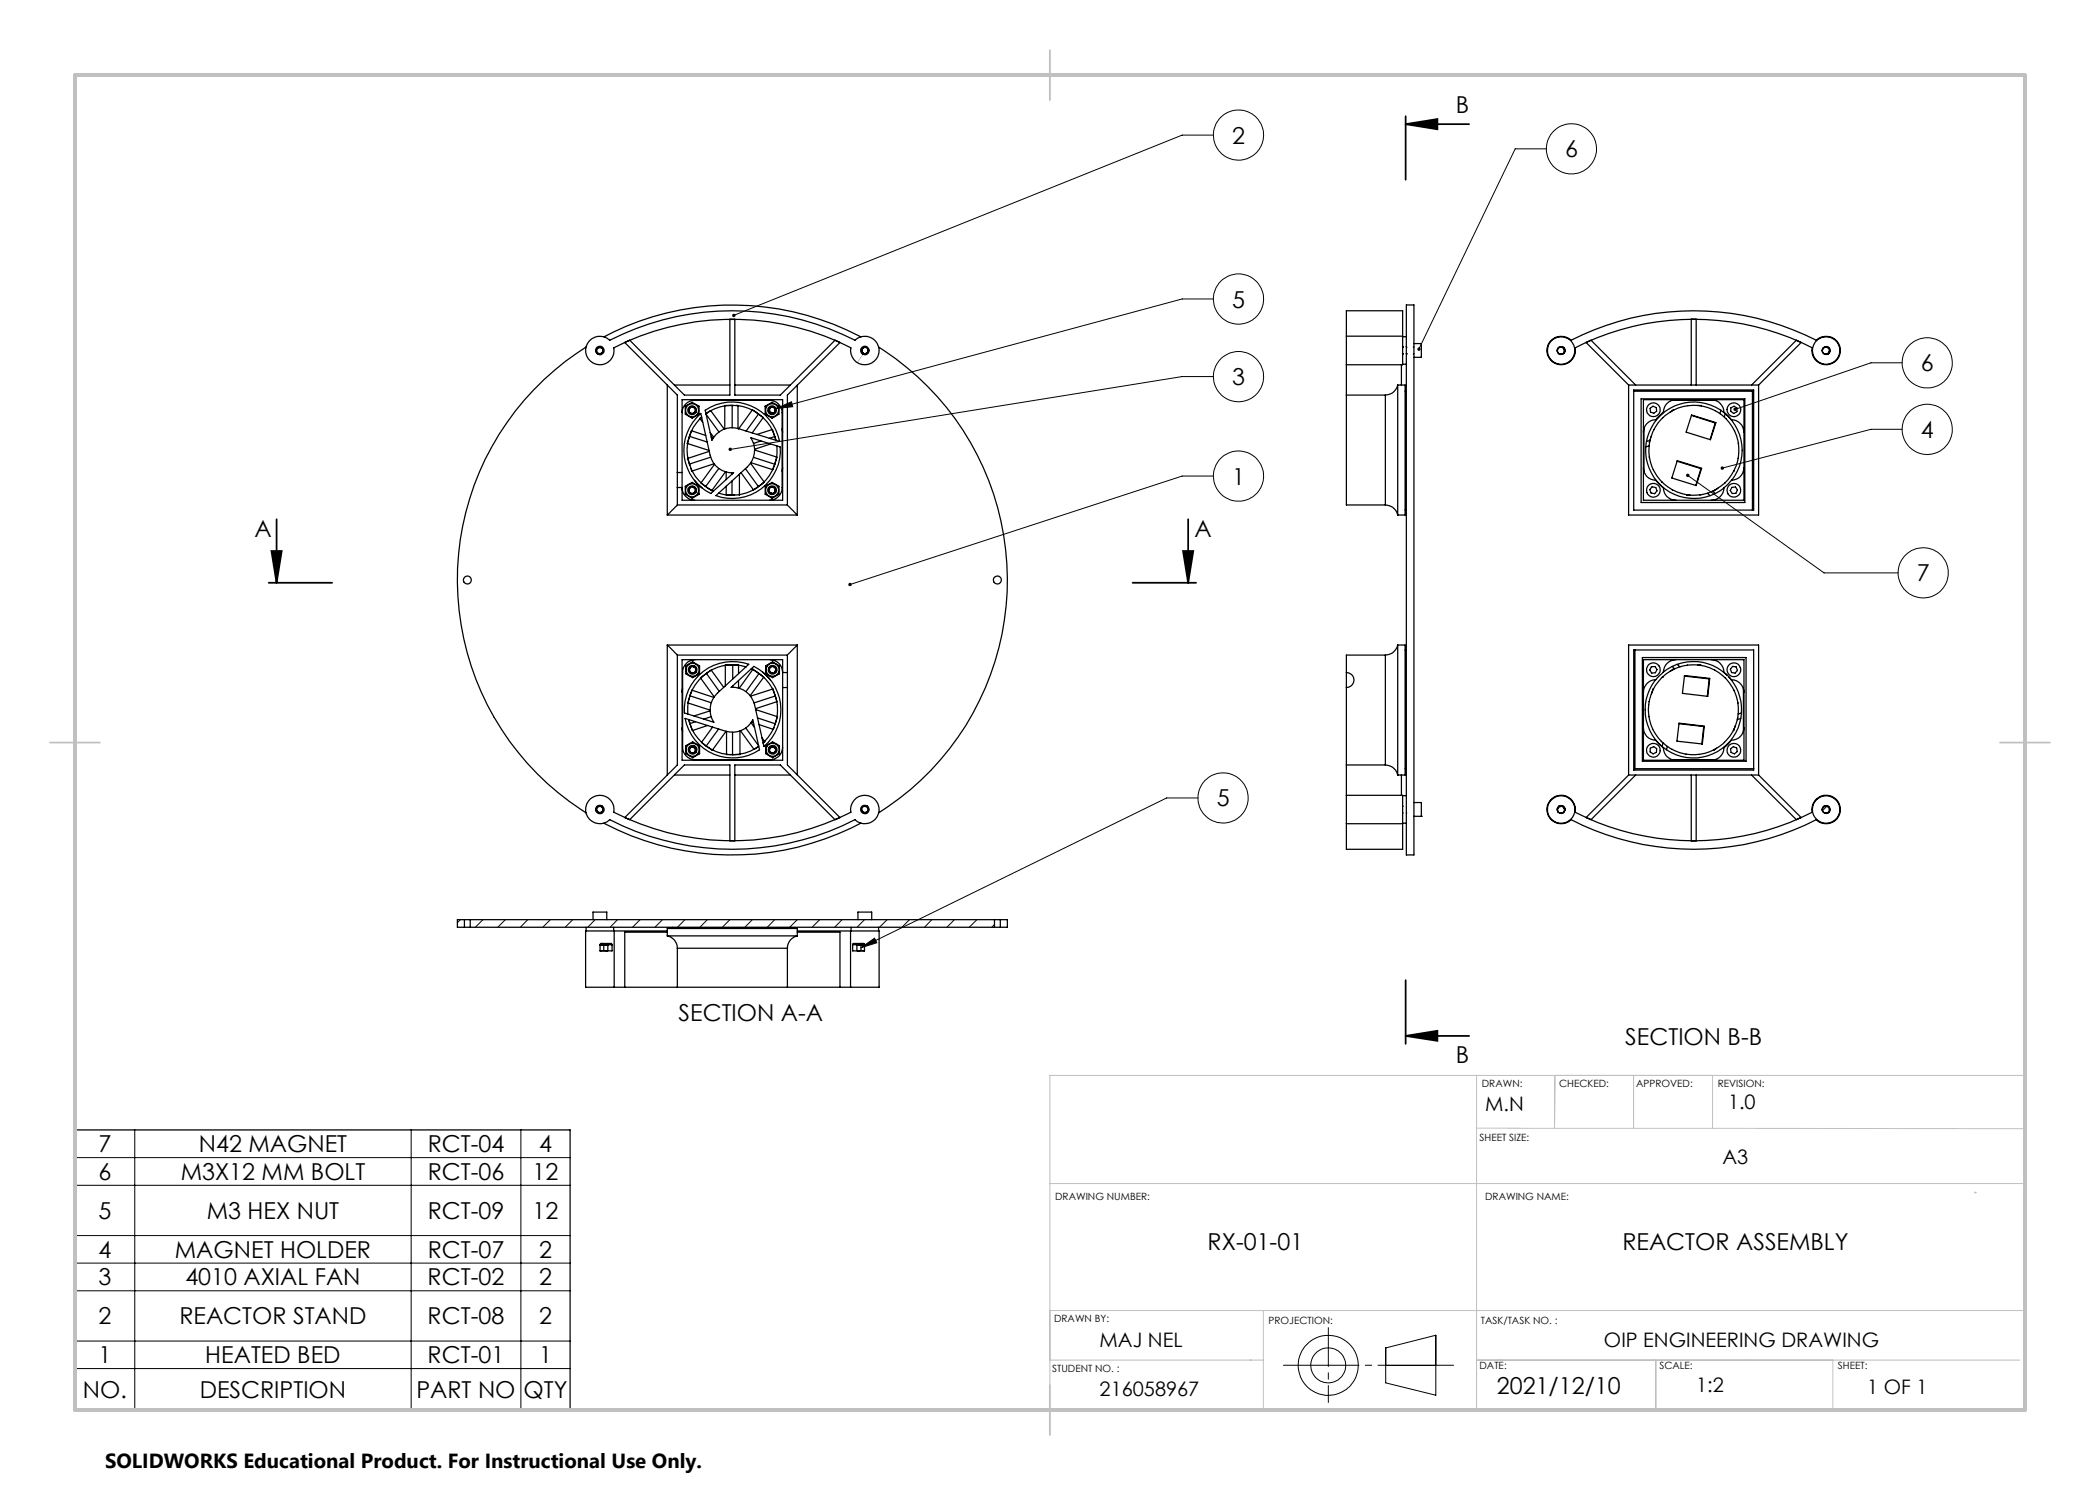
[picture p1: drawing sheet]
<svg xmlns="http://www.w3.org/2000/svg" width="420mm" height="297mm" viewBox="0 0 420 297" stroke-linecap="round" stroke-linejoin="round" font-family="sans-serif">
<g fill="none" stroke="#000" stroke-width=".2">
<path d="M242.7 27h-6.3l-89.6 36.1M309.3 29.8h-6.3l-19.2 40M242.7 59.8h-6.3l-81.2 21.9M242.7 75.3h-6.3l-90.3 14.6M380.4 72.6h-6.2l-27.2 9.3M155.2 81.7l3.1-1.3 .2 .9zM242.7 95.2h-6.3l-66.4 21.7M337.5 95.1l27.3 19.5h14.8M380.4 85.9h-6.2l-29.7 7.7M239.6 159.6h-6.3l-61.1 29.9M172.2 189.5l2.7-1.9 .5 1zM15 231.5h99"/>
<path d="M15 237.1h99M27 226v56M82.2 226v56M104.2 226v56M15 247.1h99M15 252.6h99M15 258.2h99M15 268.2h99M15 273.7h99M277.1 269.6l10.1-2.6v12l-10.1-2.4zM277.1 273.1h10.1"/>
<circle cx="247.7" cy="27" r="5"/>
<circle cx="314.3" cy="29.8" r="5"/>
<circle cx="247.7" cy="59.8" r="5"/>
<circle cx="247.7" cy="75.3" r="5"/>
<circle cx="385.4" cy="72.6" r="5"/>
<circle cx="247.7" cy="95.2" r="5"/>
<circle cx="385.4" cy="85.9" r="5"/>
<circle cx="384.6" cy="114.6" r="5"/>
<circle cx="244.6" cy="159.6" r="5"/>
<circle cx="265.6" cy="273.1" r="3.5"/>
<circle cx="265.7" cy="273.1" r="6"/>
</g>
<path d="M281.1 24.8l6.4-1v2.1zM281.1 24.8h12.7M281.1 23.2v12.7M53.7 116.6h12.7M54.3 110.2h2l-1 6.4zM55.3 103.9v12.7M226.5 116.6h12.7M236.6 110.2h2.1l-1.1 6.4zM237.6 103.9v12.7M281.1 196v12.8M281.1 207.2l6.4-1v2zM281.1 207.2h12.7" fill="none" stroke="#000" stroke-width=".35"/>
<path d="M15 226h99v56h-99z" fill="none" stroke="#000" stroke-width=".25"/>
<path d="M256.7 273.1h34" fill="none" stroke="#000" stroke-width=".2" stroke-dasharray="15.2 1.3 1.3 1.3" stroke-dashoffset=".1"/>
<path d="M265.7 265.5v15" fill="none" stroke="#000" stroke-width=".2" stroke-dasharray="15.2 1.3 1.3 1.3" stroke-dashoffset="7.5"/>
<g fill="none" stroke="#c0c0c0" stroke-width=".2">
<path d="M172.6 70.9l-1.1 1.6M210 215.1h195v66.9h-195zM295.3 215.1v66.9M310.9 215.1v10.6M311 215.1l-.1 10.6M326.7 215.1v10.6M342.5 215.1v10.6M210 236.7h195M295.3 225.6l15.6 .1M310.9 225.7h31.6M342.5 225.7h62.5M210 272h42.7"/>
<path d="M210 262.1h195M252.7 262.1v19.9M295.3 272h108.6M331.2 272v10M366.6 272v10"/>
</g>
<path d="M210 10v10M10 148.5h10M400 148.5h10M210 277v10" fill="none" stroke="#c0c0c0" stroke-width=".35"/>
<path d="M14.8 248.5a.2 .2 0 0 1 .4 0 .2 .2 0 0 1-.4 0zM394.8 238.5a.17 .17 0 0 1 .3 0 .17 .17 0 0 1-.3 0zM14.8 198.5a.2 .2 0 0 1 .4 0 .2 .2 0 0 1-.4 0zM404.8 198.5a.2 .2 0 0 1 .4 0 .2 .2 0 0 1-.4 0zM14.8 148.5a.2 .2 0 0 1 .4 0 .2 .2 0 0 1-.4 0zM404.8 148.5a.2 .2 0 0 1 .4 0 .2 .2 0 0 1-.4 0zM14.8 98.5a.2 .2 0 0 1 .4 0 .2 .2 0 0 1-.4 0zM404.8 98.5a.2 .2 0 0 1 .4 0 .2 .2 0 0 1-.4 0zM14.8 48.5a.2 .2 0 0 1 .4 0 .2 .2 0 0 1-.4 0zM404.8 48.5a.2 .2 0 0 1 .4 0 .2 .2 0 0 1-.4 0zM59.8 15a.17 .17 0 0 1 .3 0 .17 .17 0 0 1-.3 0zM59.8 282a.17 .17 0 0 1 .3 0 .17 .17 0 0 1-.3 0zM109.8 15a.2 .2 0 0 1 .4 0 .2 .2 0 0 1-.4 0zM109.8 282a.2 .2 0 0 1 .4 0 .2 .2 0 0 1-.4 0zM159.8 15a.2 .2 0 0 1 .4 0 .2 .2 0 0 1-.4 0zM159.8 282a.2 .2 0 0 1 .4 0 .2 .2 0 0 1-.4 0zM209.8 15a.17 .17 0 0 1 .3 0 .17 .17 0 0 1-.3 0zM209.8 282a.17 .17 0 0 1 .3 0 .17 .17 0 0 1-.3 0zM259.8 15a.2 .2 0 0 1 .4 0 .2 .2 0 0 1-.4 0zM249.8 272a.2 .2 0 0 1 .4 0 .2 .2 0 0 1-.4 0zM309.8 15a.2 .2 0 0 1 .4 0 .2 .2 0 0 1-.4 0zM299.8 272a.17 .17 0 0 1 .3 0 .17 .17 0 0 1-.3 0zM359.8 15a.17 .17 0 0 1 .3 0 .17 .17 0 0 1-.3 0zM349.8 272a.2 .2 0 0 1 .4 0 .2 .2 0 0 1-.4 0z" fill="#c0c0c0"/>
<path d="M15 15h390v267h-390z" fill="none" stroke="#c0c0c0" stroke-width=".7"/>
<g fill="#000">
<path d="M281.1 24.8l6.4-1v2.1zM281.1 207.2l6.4-1v2z"/>
<path d="M146.5 62.8v.4l.3-.1-.3 .1a.34 .34 0 0 0 .5 .2 .34 .34 0 0 0 .1-.5 .34 .34 0 0 0-.6-.1zM155.2 81.7l3.1-1.3 .2 .9zM169.8 116.6l-.1 .4 .3-.1-.3 .1a.34 .34 0 0 0 .5 .2 .34 .34 0 0 0 .1-.5 .34 .34 0 0 0-.5-.1zM145.8 89.7l-.1 .2h.4h-.4a.34 .34 0 0 0 .5 .3 .34 .34 0 0 0 .1-.5 .34 .34 0 0 0-.5 0zM283.6 69.6l-.1 .2 .1 .3 .2-.3-.2 .3a.34 .34 0 0 0 .5-.3 .34 .34 0 0 0-.5-.2zM172.2 189.5l2.7-1.9 .5 1zM346.7 81.7v.3l.3-.1-.3 .1a.34 .34 0 0 0 .5 .1 .34 .34 0 0 0 .1-.5 .34 .34 0 0 0-.6 .1zM344.2 93.4l-.1 .3 .4-.1-.4 .1a.34 .34 0 0 0 .5 .2 .34 .34 0 0 0 .1-.5 .34 .34 0 0 0-.5 0zM337.3 94.9a.34 .34 0 0 0 .1 .5 .34 .34 0 0 0 .5-.3 .34 .34 0 0 0-.5-.3l-.1 .1 .2 .2z"/>
<path d="M236.6 110.2h2.1l-1.1 6.4zM54.3 110.2h2l-1 6.4z"/>
</g>
<g fill="none" stroke="#000" stroke-width=".25">
<path d="M117.2 69.4a55 55 0 0 0 0 93.2M117.9 68.2a2.84 2.84 0 0 1 4.1-.2 54 54 0 0 1 49 0 2.85 2.85 0 0 1 4.5 .8 2.85 2.85 0 0 1-2.1 4.1 2.85 2.85 0 0 1-3.2-3.3 52.2 52.2 0 0 0-47.4 0 2.85 2.85 0 0 1-3.6 3.2 2.85 2.85 0 0 1-1.3-4.6zM119.6 70.8h.1M119.7 69.5l.7 .1M119.9 70.7v.2l-.3-.1M120.3 69.5a.64 .64 0 0 1 .3 .8 .64 .64 0 0 1-.7 .4M120.3 69.5a.71 .71 0 0 0-1 .3 .71 .71 0 0 0 .3 1M120.3 69.6a.63 .63 0 0 0-.9 .3 .63 .63 0 0 0 .5 .8M120.3 69.6l.3 .5M120.5 69.8v.1a.63 .63 0 0 1-.6 .8M120.8 67.4a55 55 0 0 1 51.4 0M133.5 77v26"/>
<path d="M134.9 77h11.1M142.9 79.9l-.7 .1M147 77h11M150 79.9l.7 .1M159.5 77v26M172.3 70.1a.69 .69 0 0 0 .7 .7 .69 .69 0 0 0 .7-.7M172.3 70.1l.1 .1a.58 .58 0 0 0 .7 .5M172.5 69.6a.66 .66 0 0 1 1 .2M172.5 69.6l-.2 .5M172.5 69.6l-.1 .2M172.6 69.6l-.3 .5M173.5 69.8h.1l.1 .3"/>
<path d="M173.5 69.8a.64 .64 0 0 1-.4 .9 .64 .64 0 0 1-.8-.6M173.5 69.8l.1 .4-.2 .4M173.7 70.1h.1M175.8 69.4a55 55 0 0 1 0 93.2M269.3 67.2v5.8M269.3 67.2v-5h11.2v5M269.3 79h7.8M269.3 73v28h7.8M269.3 67.2h11.2M277.1 79v22M279.5 77a2.58 2.58 0 0 1-2.4 2M279.5 77h1.5v26h-1.5"/>
<path d="M279.5 77v26M280.3 73v4M280.5 70.7h.1M280.5 69.4h.1M280.5 69.4l.1 .1M280.5 67.2v5.8h-11.2M280.5 72.8h.8M280.5 67.3h.8M280.6 70.7v.1M281 78.2h.3M281.2 70.7h.1M281.2 69.4h.1"/>
<path d="M281.3 67.3v2M281.3 69.4v95.2M281.3 67.3v-6.3h1.5v110h-1.5v-6.4M281.3 69.4l.1 .1M281.3 70.7l.1 .1M282.8 70.7l-.1 .1M282.8 69.4l-.1 .1M282.8 68.7h1.5v2.8h-1.5M310.1 68.2a2.9 2.9 0 0 1 4.1-.2 54 54 0 0 1 49.1 0 2.85 2.85 0 0 1 4.5 .8 2.85 2.85 0 0 1-2.2 4.1 2.85 2.85 0 0 1-3.2-3.3 52 52 0 0 0-47.4 0 2.85 2.85 0 0 1-3.5 3.2 2.85 2.85 0 0 1-1.4-4.6zM311.5 70.3a.75 .75 0 0 1 .7-1 .75 .75 0 0 1 .8 .9 .75 .75 0 0 1-1.1 .6M312.7 69.7l.1 .1M325.7 77v26h26v-26"/>
<path d="M325.7 77h26M325.7 77l-8.5-8.5 1-.5 8.9 9M326.7 78.2h23.8v23.8M326.7 78h24v24h-24zM328.2 79.8h20.8v20.7h-20.8zM328.7 79.9h20.1v20.1h-20.1zM335.2 79.9a2.53 2.53 0 0 0-2.5 2.5l-1.5 1.6a2.47 2.47 0 0 0-2.5 2.5M338.2 77v-13.2h1v13.2M342.3 79.9a2.53 2.53 0 0 1 2.5 2.5l1.5 1.6a2.53 2.53 0 0 1 2.5 2.5M350.3 77l9-9 .9 .5-8.5 8.5M364.5 70.2a.75 .75 0 0 1 .8-.9 .75 .75 0 0 1 .6 1 .75 .75 0 0 1-1.1 .4M364.5 70.2a.71 .71 0 0 1 .8-.8 .71 .71 0 0 1 .5 1 .71 .71 0 0 1-1.1 .3"/>
<path d="M364.5 70.2l.2 .5M365.6 70.7v.1M135.5 94.5v3M135.5 94.5v-15.5l-10.5-10.5 .9-.5 11 11h9.1v-15.2h1v15.2h9.1l10.9-11 1 .5-10.5 10.5v22M135.5 97.5v3.5M135.5 97.5h.9M135.5 94.5h.9M136.4 94.5v3M136.4 82.5a2.53 2.53 0 0 1 2.5-2.5h15a2.53 2.53 0 0 1 2.5 2.5v15a2.53 2.53 0 0 1-2.5 2.5M136.4 97.5a2.53 2.53 0 0 0 2.5 2.5M136.4 94.5v-14.6h20.1v20.1h-20.1v-2.5M137.1 81.2l1.3-.7 1.4 .7v1.6l-1.4 .8-1.3-.8z"/>
<path d="M137.1 97.3l1.3-.8 1.4 .8v1.5l-1.4 .9-1.3-.9zM137.9 81.7a.67 .67 0 0 0 .2 .9 .67 .67 0 0 0 .9-.2M137.9 97.8l-.1 .1a.67 .67 0 0 0 .4 .8 .67 .67 0 0 0 .8-.3M137.9 87.3l-.5 1.4 4.4 1.4M137.9 87.3l3.5 1.1M138 81.6l-.1 .1M138 97.5l-.1 .3M138.1 93.6a8.9 8.9 0 0 0 4.6 4.6M138.6 81.5h.1M138.6 97.5h.1M138.6 81.5l.1-.2a.69 .69 0 0 1 .3 1.1M138.6 81.5h-.4l-.3 .2"/>
<path d="M138.6 81.5a.64 .64 0 0 1 .4 .8 .64 .64 0 0 1-.9 .3 .64 .64 0 0 1-.2-.9M138.6 97.5l.1-.1a.69 .69 0 0 1 .3 1M138.6 97.5h-.5l-.2 .3M138.6 97.5a.63 .63 0 0 1 .4 .8 .63 .63 0 0 1-.9 .3 .63 .63 0 0 1-.2-.8M138.9 96.1l1.5 1.5M139 82.4l.2 .1M139 98.4l.2 .1M139.6 82.7l.2 .1M139.6 98.7l.2 .1M140.2 82.7l1.8 8.3a4.5 4.5 0 0 0 4.7 3.5l-4.5 4.2a9.7 9.7 0 0 1-2-16zM140.5 84.5l-.5-.8 .3-.3a9 9 0 0 0-2.4 9.7M141 82.1a9.7 9.7 0 0 1 14.9 6.2l-8.1-2.5a4.5 4.5 0 0 0-5.4 2.2z"/>
<path d="M141.1 87.1l-2.8-1-.4 1.2M141.2 82.8l.9-.7 2.8 3.7M141.2 82.9l2.6 3.5M141.9 90.3l-4.4 1.4 .4 1.1M142 86.5l.7 1M142.1 91.4l-4.2 1.4M142.2 87.5l.5 .1M142.8 92.7l-4.4 1.5-.5-1.4M142.9 92.8l-2.7 3.8 .9 .7M143.7 98.6l2.3 .5 .9-.1M143.8 93.7l-2.7 3.6M145.1 94.4l-2.8 3.7-1.2-.8"/>
<path d="M145.2 97.3v1.7h1.2M145.2 94.4v1.5M146.4 94.5v.3M146.4 96.2v2.8M146.4 81.1h-1.4v4.7M146.4 81.1h1.2v4.6M146.4 81.1v4.4M146.6 81.1a9 9 0 0 0-5.4 1.6M147.2 81.1a8.9 8.9 0 0 1 8 7l-.3-.8M147.9 94.8v4.2h-1.5M148.2 94.5l2.5 3.5 1-.7M149.1 93.7l2.6 3.6"/>
<path d="M150.1 92.6l2.8 3.8-1.2 .9M150.2 87.6l5.8 1.8a9.6 9.6 0 0 1-12.8 9.7l6.3-5.7a4.6 4.6 0 0 0 .7-5.8zM150.2 92.5l4.4 1.4 .3-1.1M150.7 91.5l4.2 1.3M150.9 90l4.5 1.4-.5 1.4M151.4 86.9l3.1-1 .4 1.4M151.7 82.8l-1.2-.9-2.8 3.9M151.7 82.8l.9 .7-2.2 3.1M151.7 82.8l-2.5 3.4M152.2 88.2l-1.5 .5M153 81.2l1.4-.7 .8 .4 .6 .3v1.6l-1.4 .8-1.4-.8zM153 97.3l1.4-.8 .8 .4 .6 .4v1.5l-1.4 .9-1.4-.9z"/>
<path d="M153 81.2l.3 .2M153 97.3l.3 .1M153.7 81.6l.1 .1M153.7 97.6l.1 .1M153.8 81.7l-.1 .3a.67 .67 0 0 0 .5 .8v-.1M153.8 81.7a.67 .67 0 0 1 .9-.2 .67 .67 0 0 1 .3 .9M153.8 97.7l-.1 .3a.67 .67 0 0 0 .5 .7v-.1M153.8 97.7a.67 .67 0 0 1 .9-.3 .67 .67 0 0 1 .3 1M154.1 81.6a.61 .61 0 0 0 0 .8 .61 .61 0 0 0 .8 0M154.1 82.6l.2 .1M154.1 98.6h.2M154.1 88.8l-3.2 1"/>
<path d="M154.9 87.3l-1.1 .4M155 82.4l-.4 .3h-.4M155 82.4a.64 .64 0 0 0-.3-.9 .64 .64 0 0 0-.9 .3 .64 .64 0 0 0 .4 .9M155 98.4l-.3 .2h-.5M155 98.4a.63 .63 0 0 0-.3-.9 .63 .63 0 0 0-.8 .3 .63 .63 0 0 0 .3 .8M155 82.4l-.2 .1M155 98.4l-.2 .2M155.4 89.2a9 9 0 0 1-7.5 9.8M156.4 85.8l.1 .7M156.5 93.6l-.1 .7M328.7 93.6a2.47 2.47 0 0 0 2.5 2.5l1.5 1.5a2.47 2.47 0 0 0 2.5 2.4M328.8 85.8v8.5"/>
<path d="M329.8 89.2l-.7 .2M329.9 91.4h-.1M329.9 88.4h.1M330 88.1l-.7 .2M330 81.7l.6-.5 .7 .3v.7l-.5 .5-.7-.3zM330.1 87.8l-.2 .6M330.4 97.4l.8 .1 .2 .7-.5 .5-.7-.1-.2-.7zM330.6 93.9h.1M330.7 85.9h.1M332.4 96.4h-.1M332.6 83.5h.1M334.5 80h8.5"/>
<path d="M334.5 98h.1M334.8 82l-.9 .5M335.4 92.2l4.8 1.5-1 3.4M335.5 92.1l4.8 1.6-1.1 3.4-4.8-1.5zM337.3 99h.7M337.6 81.1h.1M338.3 83.1l4.7 1.5-1 3.3M338.3 83l4.9 1.5-1.1 3.4-4.9-1.5zM339.5 81.1l.8 .1M340 99h.1M341.5 98.6l.5 .5M342.5 98.2l.5 .5"/>
<path d="M343 82.1h.1M343.6 97.6l-.8 .5M344.2 82.1l-.2 .6M345 96.6h.1M345 82.7l-.1 .7M345.2 83.7h.1M346.2 81.6l.6-.4 .6 .4v.7l-.7 .4-.6-.4zM346.3 96.1l-1.5 1.5a2.47 2.47 0 0 1-2.5 2.4M346.3 96.1a9.6 9.6 0 0 0-5.4-15.4 9.6 9.6 0 0 0-11.5 11.5 9.6 9.6 0 0 0 15.4 5.4M346.4 97.5l.7-.1 .4 .6-.3 .7h-.7l-.5-.6zM346.8 94.2h.1M346.9 86.1h.1"/>
<path d="M347.6 91.7h.1M347.7 88.7h.1M348.8 93.6a2.53 2.53 0 0 1-2.5 2.5M133.5 103h26M135.5 101l-2 2M135.5 101h22M157.5 101l2 2M277.1 101a2.5 2.5 0 0 1 2.4 2M281 102h.3M133.5 129l2 2M133.5 129v26M133.5 129h26"/>
<path d="M135.5 131v22l-10.5 10.5 .9 .4 11-10.9h9.1v15.2h1v-15.2h9.1l10.9 10.9 1-.4-10.5-10.5v-15.5M135.5 131h22M136.5 137.8l-.1 .7M137.2 133.2l1.3-.8 1.4 .8v1.6l-1.4 .7-.7-.4-.6-.3zM138 133.6a.67 .67 0 0 0 .2 .9 .67 .67 0 0 0 .9-.2M138 139.2l-.5 1.4 4.5 1.4M138 139.2l.4-1.2 4.4 1.5M138 139.2l4.2 1.3M138.1 133.5l-.1 .1M138.7 133.3l.1 .1M138.7 133.4l.1-.2a.71 .71 0 0 1 .3 1.1M138.7 133.4a.59 .59 0 0 0-.7 .2"/>
<path d="M138.7 133.4a.62 .62 0 0 1 .4 .8 .62 .62 0 0 1-.9 .3 .62 .62 0 0 1-.2-.9M139 131.9a2.53 2.53 0 0 0-2.5 2.5v15.1a2.47 2.47 0 0 0 2.5 2.4h15a2.47 2.47 0 0 0 2.5-2.4M139.1 134.3l.2 .1M139.7 134.6l.2 .2M139.8 135a9.7 9.7 0 0 1 10-2.1l-6.3 5.7a4.6 4.6 0 0 0-.7 5.9l-5.9-1.9a9.6 9.6 0 0 1 2.9-7.6zM141.3 134.7l-1.2 .9 2.7 3.8M141.3 134.7l.9-.7 2.5 3.5M141.3 134.7l2.6 3.6M146.2 137.5l4.6-4.2a9.7 9.7 0 0 1 2 16l-1.9-8.3a4.5 4.5 0 0 0-4.7-3.5zM146.5 133h-1.4v4.2M146.5 133h1.2v1.7M146.5 133v2.8"/>
<path d="M146.5 137.2v.2M147.7 136.1v1.5M149.2 133.4a9 9 0 0 0-11.7 9.4M150.2 133.8l.4 .1M150.7 134a9 9 0 0 1 4.3 11M151.8 134.7l-1.2-.9-2.8 3.9M151.8 134.7l1 .7-2.8 3.7M151.8 134.7l-2.6 3.6M152.5 134.4l1.5 1.6M153.1 133.2l1.4-.8 1.4 .8v1.6l-1.4 .7-.8-.4-.6-.3zM153.1 133.2l.3 .1M153.8 133.5l.1 .1"/>
<path d="M153.9 133.6a.68 .68 0 0 0 .4 1v-.1M153.9 133.6a.67 .67 0 0 1 .9-.3 .67 .67 0 0 1 .2 1M154 131.9a2.53 2.53 0 0 1 2.5 2.5M154.2 134.5h.2M155 134.3a.6 .6 0 0 1-.7 .2M155 134.3a.63 .63 0 0 0-.2-.9 .63 .63 0 0 0-.9 .3 .63 .63 0 0 0 .4 .8M155 139.2l-.4-1.4-4.5 1.4M155 139.2l.4 1.1-4.3 1.4M155 134.3l-.1 .1M155 139.2l-4.2 1.4M156.5 134.5v3M156.5 134.5v-2.6h-20.1v20.1h20.1v-14.5"/>
<path d="M156.5 134.5h1M156.5 137.5h1M157.5 134.5v3M157.5 131v3.5M159.5 129l-2 2M159.5 129v26M269.3 134.5a1.5 1.5 0 0 1 1.5 1.5 1.5 1.5 0 0 1-1.5 1.5M277.1 131h-7.8v28.1M277.1 131v22M279.5 129a2.58 2.58 0 0 1-2.4 2M279.5 129h1.5v26h-1.5M279.5 129v26"/>
<path d="M281 130h.3M326.7 130h24v24h-24zM327 130v23.7h23.7M328.5 131.5h20.7v20.8h-20.7zM328.7 131.9h20.1v20.1h-20.1zM330.3 133.3h.7l.4 .6-.3 .6-.8 .1-.3-.6zM330.7 137.8l-.4 .9M332.5 135.4h.1M332.7 134.4a9.6 9.6 0 0 1 12.8 .7M334.4 133.3l.5 .5M334.6 133.9l-.6 .4M335.2 131.9a2.53 2.53 0 0 0-2.5 2.5l-1.5 1.6a2.47 2.47 0 0 0-2.5 2.5"/>
<path d="M335.4 132.9l.6 .5M336.9 135.2l4.9 .6-.3 3.4M336.9 135.1l5 .6-.3 3.6-5.1-.6zM337.5 133h.1M339.6 133l.5 .1M342.3 131.9a2.53 2.53 0 0 1 2.5 2.5l1.5 1.6a2.53 2.53 0 0 1 2.5 2.5M342.9 134h.1M345.1 135.6h.1M345.7 135.4a9.7 9.7 0 0 1-.1 13.3 9.7 9.7 0 0 1-13.3 .5 9.7 9.7 0 0 1-1.2-13.2M346.5 133.3l.7 .1 .3 .7-.5 .5-.7-.1-.2-.7zM346.8 138v.1M348.7 137.8v8.5"/>
<path d="M118.1 159.8a2.85 2.85 0 0 1 3.3-.4 2.85 2.85 0 0 1 1.4 3.1 52.2 52.2 0 0 0 47.4 0 2.84 2.84 0 0 1 3.1-3.4 2.84 2.84 0 0 1 2.2 4 2.84 2.84 0 0 1-4.5 .8 53.7 53.7 0 0 1-49 0 2.85 2.85 0 0 1-4.1-.1 2.85 2.85 0 0 1 .2-4zM134.9 155h11.1M136.4 145.6l.1 .7M137 143.7l8.2 2.6a4.6 4.6 0 0 0 5.4-2.3l1.3 6a9.7 9.7 0 0 1-14.9-6.3zM137.2 149.2l1.3-.8 1.4 .8v1.5l-1.4 .8-1.3-.8zM137.7 143.9a9.1 9.1 0 0 0 7.9 7M137.8 143.9l.2 .8M138 149.6l-.1 .2a.67 .67 0 0 0 .4 .8 .67 .67 0 0 0 .8-.3M138 144.7l.5 1.4 3-1M138 149.6a.61 .61 0 0 1 .9 0 .61 .61 0 0 1 0 .9M138.1 149.5l-.1 .1M138.7 149.4h.1"/>
<path d="M138.7 149.4l.1-.1a.69 .69 0 0 1 .3 1M138.7 149.4h-.5l-.2 .2M138.7 149.4a.62 .62 0 0 1 .4 .8 .62 .62 0 0 1-.9 .3 .62 .62 0 0 1-.2-.9M139.1 144.4l-1.1 .3M139.1 150.3l.2 .1M139.7 150.6l.2 .1M142 142.2l-3.2 1M142.2 151.9l.7 .1M142.2 143.3l-1.4 .5M142.5 145.4l-2.2 3.1 1 .7M143.7 145.8l-2.4 3.4M145.2 146.3l-2.7 3.8-1.2-.9"/>
<path d="M145.3 146.3v4.6h1.2M146.5 146.5v4.4M147 155h11M148 146.2v4.7h-1.5M148.1 146.2l2.7 3.7 1-.7M149.2 145.6l2.5 3.5M150.2 144.5l.7 1M150.3 144.4l.4 .2M150.7 151.9l-.7 .1M151.1 141.9l4.4 1.4-.5 1.4M151.5 143.6l3.5 1.1M151.7 149.3a8.7 8.7 0 0 1-5.8 1.6"/>
<path d="M153.1 149.2l1.4-.8 .8 .4 .6 .4v1.5l-1.4 .8-1.4-.8zM153.1 149.2l.3 .1M153.8 149.5l.1 .1M153.9 149.6a.66 .66 0 0 0 .4 1v-.1M153.9 149.6a.67 .67 0 0 1 .9-.3 .67 .67 0 0 1 .2 1M154.2 150.5l.2 .1M154.8 145.5a9.7 9.7 0 0 1-2.2 3.1l.4-.3-.6-.8M155 144.7l-.3 1.2-2.9-1M155 150.3l-.3 .2h-.4M155 150.3a.62 .62 0 0 0-.2-.9 .62 .62 0 0 0-.8 .3 .62 .62 0 0 0 .3 .8M155 150.3l-.1 .2M155.2 150a.64 .64 0 0 0-.7-.6 .64 .64 0 0 0-.6 .7"/>
<path d="M269.3 159.1v5.6M269.3 159.1h11.2v5.6M269.3 153h7.8M277.1 153a2.5 2.5 0 0 1 2.4 2M280.3 155v4.1M280.5 159.1h.8M281 153.7h.3M325.7 155h26M325.7 155v-26h26v26M325.7 155l-8.5 8.5 1 .4 8.9-8.9M328.7 145.6a2.47 2.47 0 0 0 2.5 2.5l1.5 1.5a2.47 2.47 0 0 0 2.5 2.4M329.8 143.3h-.1"/>
<path d="M329.8 140.3h.1M330.1 149.6l.6-.3 .6 .4v.8l-.7 .3-.6-.4zM330.6 145.8l-.1 .1M332.3 148.3h-.1M332.6 148.6l-.2 .7M333.4 149.3l-.1 .7M334.4 149.9h.1M334.5 151.9h8.5M335.8 144.7l4.9 .6-.3 3.5M335.8 144.6l5.1 .6-.4 3.6-5.1-.6zM337.2 150.8v.1M338.2 155v13.2h1v-13.2"/>
<path d="M339.9 150.9h.1M343.3 149.6l-.6 .4M344.9 148.5h.1M346.1 149.8l.6-.5 .6 .3 .2 .7-.6 .5-.7-.3zM347 145.2l-.3 .9M347.5 143.6h.1M347.6 140.6h.1M348.2 143.7l-.7 .2M348.3 142.6l-.7 .2M348.8 145.6a2.53 2.53 0 0 1-2.5 2.5l-1.5 1.5a2.47 2.47 0 0 1-2.5 2.4M350.3 155l9 8.9 .9-.4-8.5-8.5M119.1 161.9h.1"/>
<path d="M119.2 161.9l.1 .3h.1M119.2 161.9a.71 .71 0 0 1 .7-.7 .71 .71 0 0 1 .7 .7M119.4 162.2a.61 .61 0 0 0 1 .1M120.3 161.4l.3 .5M120.6 161.9a.62 .62 0 0 0-.8-.6 .62 .62 0 0 0-.4 .9M120.6 161.9l-.3 .5M120.6 161.9l-.2 .4M120.8 164.6a55 55 0 0 0 51.4 0M172.4 162l.2 .5M172.6 162.5h.4M173 161.3a.63 .63 0 0 0-.6 .4 .63 .63 0 0 0 .2 .8M173 161.3a.63 .63 0 0 1 .6 .8 .63 .63 0 0 1-1 .4"/>
<path d="M173 161.3h.1M173 162.5h.1M173.3 162.4l-.3 .1M173.4 161.3l-.4-.2v.2M173.4 161.3a.7 .7 0 0 1 .2 .9 .7 .7 0 0 1-1 .3M173.4 161.2v.1M269.3 164.7v5.2h11.2v-5.2M269.3 164.7h11.2M280.5 161.1l.1 .2M280.5 164.6h.8M280.6 162.6h.1M281.3 162.6h.1"/>
<path d="M282.8 160.5h1.5v2.8M282.8 163.3h1.5M284.3 163.3h.1M310.1 160.1a2.85 2.85 0 0 1 3.4-.8 2.85 2.85 0 0 1 1.5 3.2 52 52 0 0 0 47.4 0 2.84 2.84 0 0 1 3.2-3.4 2.84 2.84 0 0 1 2.2 4 2.84 2.84 0 0 1-4.5 .8 53.7 53.7 0 0 1-49.1 0 2.85 2.85 0 0 1-3.9 .1 2.85 2.85 0 0 1-.2-3.9zM311.6 162.4a.76 .76 0 0 1 .2-1.2 .76 .76 0 0 1 1.1 .5 .76 .76 0 0 1-.7 1M311.8 161.2l-.3 .6M364.6 162.3a.76 .76 0 0 1 .4-1.1 .76 .76 0 0 1 1 .7 .76 .76 0 0 1-.9 .7M365.1 161.1v.2M92.9 185.5h1.2M92.9 183.9h1.2M92.9 183.9h-1.4v1.6h1.4M92.9 183.9v1.6"/>
<path d="M94.1 183.9v1.6M94.1 185.5h104.8M94.1 183.9h104.8M117.1 186.2h5.7v11.2h-5.7zM117.2 185.5v.7M118.6 183.9v-1.5h2.8v1.5M120 188.9l.2-.2h2.1l.1 .2M120 189l1.6 .1M120 188.9v1.3M120.1 189l.7 .1M120.1 188.8h.5M120.2 188.7h.3"/>
<path d="M120.6 188.8l.1 .1h-.7M120.6 188.8h-.5M120.7 188.9h1.7M120.7 188.9l-.1 .1M120.8 190.1l-.8 .1M120.8 190.1h.8M120.8 189.1h.8M120.8 189.1v1M121.6 190.1l-.3 .1M121.6 189.1v1M122.4 188.9v1.3h-2.4M122.7 185.5l.1 .7h10.7"/>
<path d="M122.8 197.4h47.4M133.5 187.2a2.49 2.49 0 0 1 2 2.4M133.5 187.2v-1.5h26v1.5M133.5 187.2h26M133.5 186.4h-8.5v11M134.5 185.5v.2M135.5 189.6v7.8M135.5 189.6h22M157.5 189.6v7.8M158.2 185.5v.2M159.5 187.2a2.5 2.5 0 0 0-2 2.4M159.5 186.4h8.5v11"/>
<path d="M170.1 186.2h5.7v11.2h-5.7zM170.2 185.5v.7h-10.7M170.5 188.9l.1-.2h2.1l.2 .1v1.4M170.5 188.9v1.3h2.4M171.4 189.1l1.5-.1-.7 .1M171.4 189.1h.8M171.4 190.1h.8M171.4 190.1l.3 .1M171.4 189.1v1M171.6 183.9v-1.5h2.7v1.5M172.2 190.1l.7 .1M172.2 189.1v1"/>
<path d="M172.3 188.9h-1.8M172.4 188.7l-.2 .1 .6-.1M172.8 188.7l-.5 .1v.1M172.9 188.8l-.5 .1M172.9 188.9l-.6 .1M175.7 185.5v.7M198.9 185.5h1.2M198.9 183.9h1.2M198.9 183.9v1.6M200.1 183.9h1.4v1.6h-1.4M200.1 183.9v1.6"/>
<circle cx="120" cy="70.1" r=".85"/>
<circle cx="173" cy="70.1" r=".85"/>
<circle cx="312.2" cy="70.2" r=".69"/>
<circle cx="312.2" cy="70.1" r=".79"/>
<circle cx="312.2" cy="70.1" r="2.75"/>
<circle cx="365.2" cy="70.1" r="2.75"/>
<circle cx="365.2" cy="70.1" r=".8"/>
<circle cx="138.4" cy="98" r=".87"/>
<circle cx="138.4" cy="82" r=".87"/>
<circle cx="138.4" cy="82.1" r="1.31"/>
<circle cx="138.4" cy="98" r="1.31"/>
<circle cx="154.4" cy="82" r="1.31"/>
<circle cx="154.4" cy="98.1" r="1.31"/>
<circle cx="154.4" cy="82.1" r=".87"/>
<circle cx="154.4" cy="98.1" r=".87"/>
<circle cx="330.7" cy="81.9" r="1.37"/>
<circle cx="330.7" cy="98" r="1.38"/>
<circle cx="338.8" cy="90.1" r="9"/>
<circle cx="346.8" cy="82" r="1.37"/>
<circle cx="346.8" cy="98.1" r="1.38"/>
<circle cx="93.5" cy="116" r=".79"/>
<circle cx="199.5" cy="116" r=".79"/>
<circle cx="138.5" cy="134" r="1.32"/>
<circle cx="138.5" cy="134" r=".87"/>
<circle cx="154.5" cy="134" r="1.3"/>
<circle cx="154.5" cy="134" r=".87"/>
<circle cx="330.7" cy="134" r="1.37"/>
<circle cx="346.8" cy="134" r="1.38"/>
<circle cx="138.5" cy="150" r="1.31"/>
<circle cx="138.5" cy="149.9" r=".87"/>
<circle cx="154.5" cy="150" r="1.31"/>
<circle cx="154.5" cy="149.9" r=".87"/>
<circle cx="330.7" cy="150.1" r="1.37"/>
<circle cx="338.7" cy="142" r="9"/>
<circle cx="346.8" cy="150.1" r="1.37"/>
<circle cx="120" cy="161.9" r=".85"/>
<circle cx="173" cy="161.9" r=".85"/>
<circle cx="312.2" cy="162" r=".7"/>
<circle cx="312.2" cy="161.9" r="2.74"/>
<circle cx="312.2" cy="161.9" r=".79"/>
<circle cx="365.2" cy="162" r=".68"/>
<circle cx="365.2" cy="161.9" r=".8"/>
<circle cx="365.2" cy="161.9" r="2.75"/>
</g>
<g fill="none" stroke="#000" stroke-width=".2">
<path d="M365.3 161.3l-.8 .8M92.1 183.9l-.6 .6M96.6 183.9l-1.5 1.6M101.1 183.9l-1.5 1.6M105.6 183.9l-1.5 1.6M110.1 183.9l-1.6 1.6M114.5 183.9l-1.5 1.6M119 183.9l-1.5 1.6M123.5 183.9l-1.5 1.6M128 183.9l-1.5 1.6M132.5 183.9l-1.5 1.6M137 183.9l-1.5 1.6"/>
<path d="M141.5 183.9l-1.5 1.6M146 183.9l-1.5 1.6M150.5 183.9l-1.5 1.6M154.9 183.9l-1.4 1.6M159.5 183.9l-1.6 1.6M163.9 183.9l-1.5 1.6M168.4 183.9l-1.5 1.6M172.9 183.9l-1.5 1.6M177.4 183.9l-1.5 1.6M181.9 183.9l-1.5 1.6M186.4 183.9l-1.5 1.6M190.9 183.9l-1.5 1.6"/>
<path d="M195.4 183.9l-1.5 1.6M198.9 184.9l-.5 .6"/>
</g>
<g font-size="4.7">
<text x="291.1" y="22.7">B</text>
<text x="246.4" y="28.7">2</text>
<text x="313" y="31.5">6</text>
<text x="246.4" y="61.5">5</text>
<text x="246.4" y="77">3</text>
<text x="384.2" y="74.3">6</text>
<text x="384.2" y="87.6">4</text>
<text x="246.4" y="96.9">1</text>
<text x="50.9" y="107.3">A</text>
<text x="238.9" y="107.3">A</text>
<text x="383.4" y="116.3">7</text>
<text x="243.3" y="161.3">5</text>
<text x="135.7" y="204.2">SECTION A-A</text>
<text x="325.1" y="208.9">SECTION B-B</text>
<text x="291.1" y="212.5">B</text>
<text x="19.7" y="230.4">7</text>
<text x="39.8" y="230.4">N42 MAGNET</text>
<text x="85.5" y="230.4">RCT-04</text>
<text x="107.8" y="230.4">4</text>
<text x="19.7" y="236">6</text>
<text x="36.1" y="236">M3X12 MM BOLT</text>
<text x="85.5" y="236">RCT-06</text>
<text x="106.5" y="236">12</text>
<text x="19.7" y="243.8">5</text>
<text x="41.4" y="243.8">M3 HEX NUT</text>
<text x="85.5" y="243.8">RCT-09</text>
<text x="106.5" y="243.8">12</text>
<text x="19.7" y="251.5">4</text>
<text x="35" y="251.5">MAGNET HOLDER</text>
<text x="85.5" y="251.5">RCT-07</text>
<text x="107.8" y="251.5">2</text>
<text x="241.5" y="250">RX-01-01</text>
<text x="324.5" y="250">REACTOR ASSEMBLY</text>
<text x="19.7" y="257.1">3</text>
<text x="37.1" y="257.1">4010 AXIAL FAN</text>
<text x="85.5" y="257.1">RCT-02</text>
<text x="107.8" y="257.1">2</text>
<text x="19.7" y="264.9">2</text>
<text x="35.9" y="264.9">REACTOR STAND</text>
<text x="85.5" y="264.9">RCT-08</text>
<text x="107.8" y="264.9">2</text>
<text x="19.7" y="272.6">1</text>
<text x="41.1" y="272.6">HEATED BED</text>
<text x="85.5" y="272.6">RCT-01</text>
<text x="107.8" y="272.6">1</text>
<text x="16.6" y="279.5">NO.</text>
<text x="39.9" y="279.5">DESCRIPTION</text>
<text x="83.3" y="279.5">PART NO</text>
<text x="104.7" y="279.5">QTY</text>
<text x="299.4" y="278.8">2021/12/10</text>
</g>
<text font-size="4.1" x="21" y="293.7">SOLIDWORKS Educational Product. For Instructional Use Only.</text>
<g font-size="4">
<text x="345.6" y="221.8">1.0</text>
<text x="297" y="222.2">M.N</text>
<text x="344.5" y="232.8">A3</text>
<text x="219.9" y="269.4">MAJ NEL</text>
<text x="320.8" y="269.4">OIP ENGINEERING DRAWING</text>
<text x="219.9" y="279.2">216058967</text>
<text x="339.2" y="278.4">1:2</text>
<text x="373.5" y="278.8">1 OF 1</text>
</g>
<g font-size="2">
<text x="296.4" y="217.4">DRAWN:</text>
<text x="311.8" y="217.4">CHECKED:</text>
<text x="327.2" y="217.4">APPROVED:</text>
<text x="343.6" y="217.4">REVISION:</text>
<text x="295.9" y="228.3">SHEET SIZE:</text>
<text x="211" y="240">DRAWING NUMBER:</text>
<text x="297" y="240">DRAWING NAME:</text>
<text x="210.8" y="264.4">DRAWN BY:</text>
<text x="253.7" y="264.9">PROJECTION:</text>
<text x="296.2" y="264.9">TASK/TASK NO. :</text>
<text x="210.4" y="274.3">STUDENT NO. :</text>
<text x="295.9" y="273.7">DATE:</text>
<text x="331.9" y="273.7">SCALE:</text>
<text x="367.6" y="273.7">SHEET:</text>
</g>
</svg>
